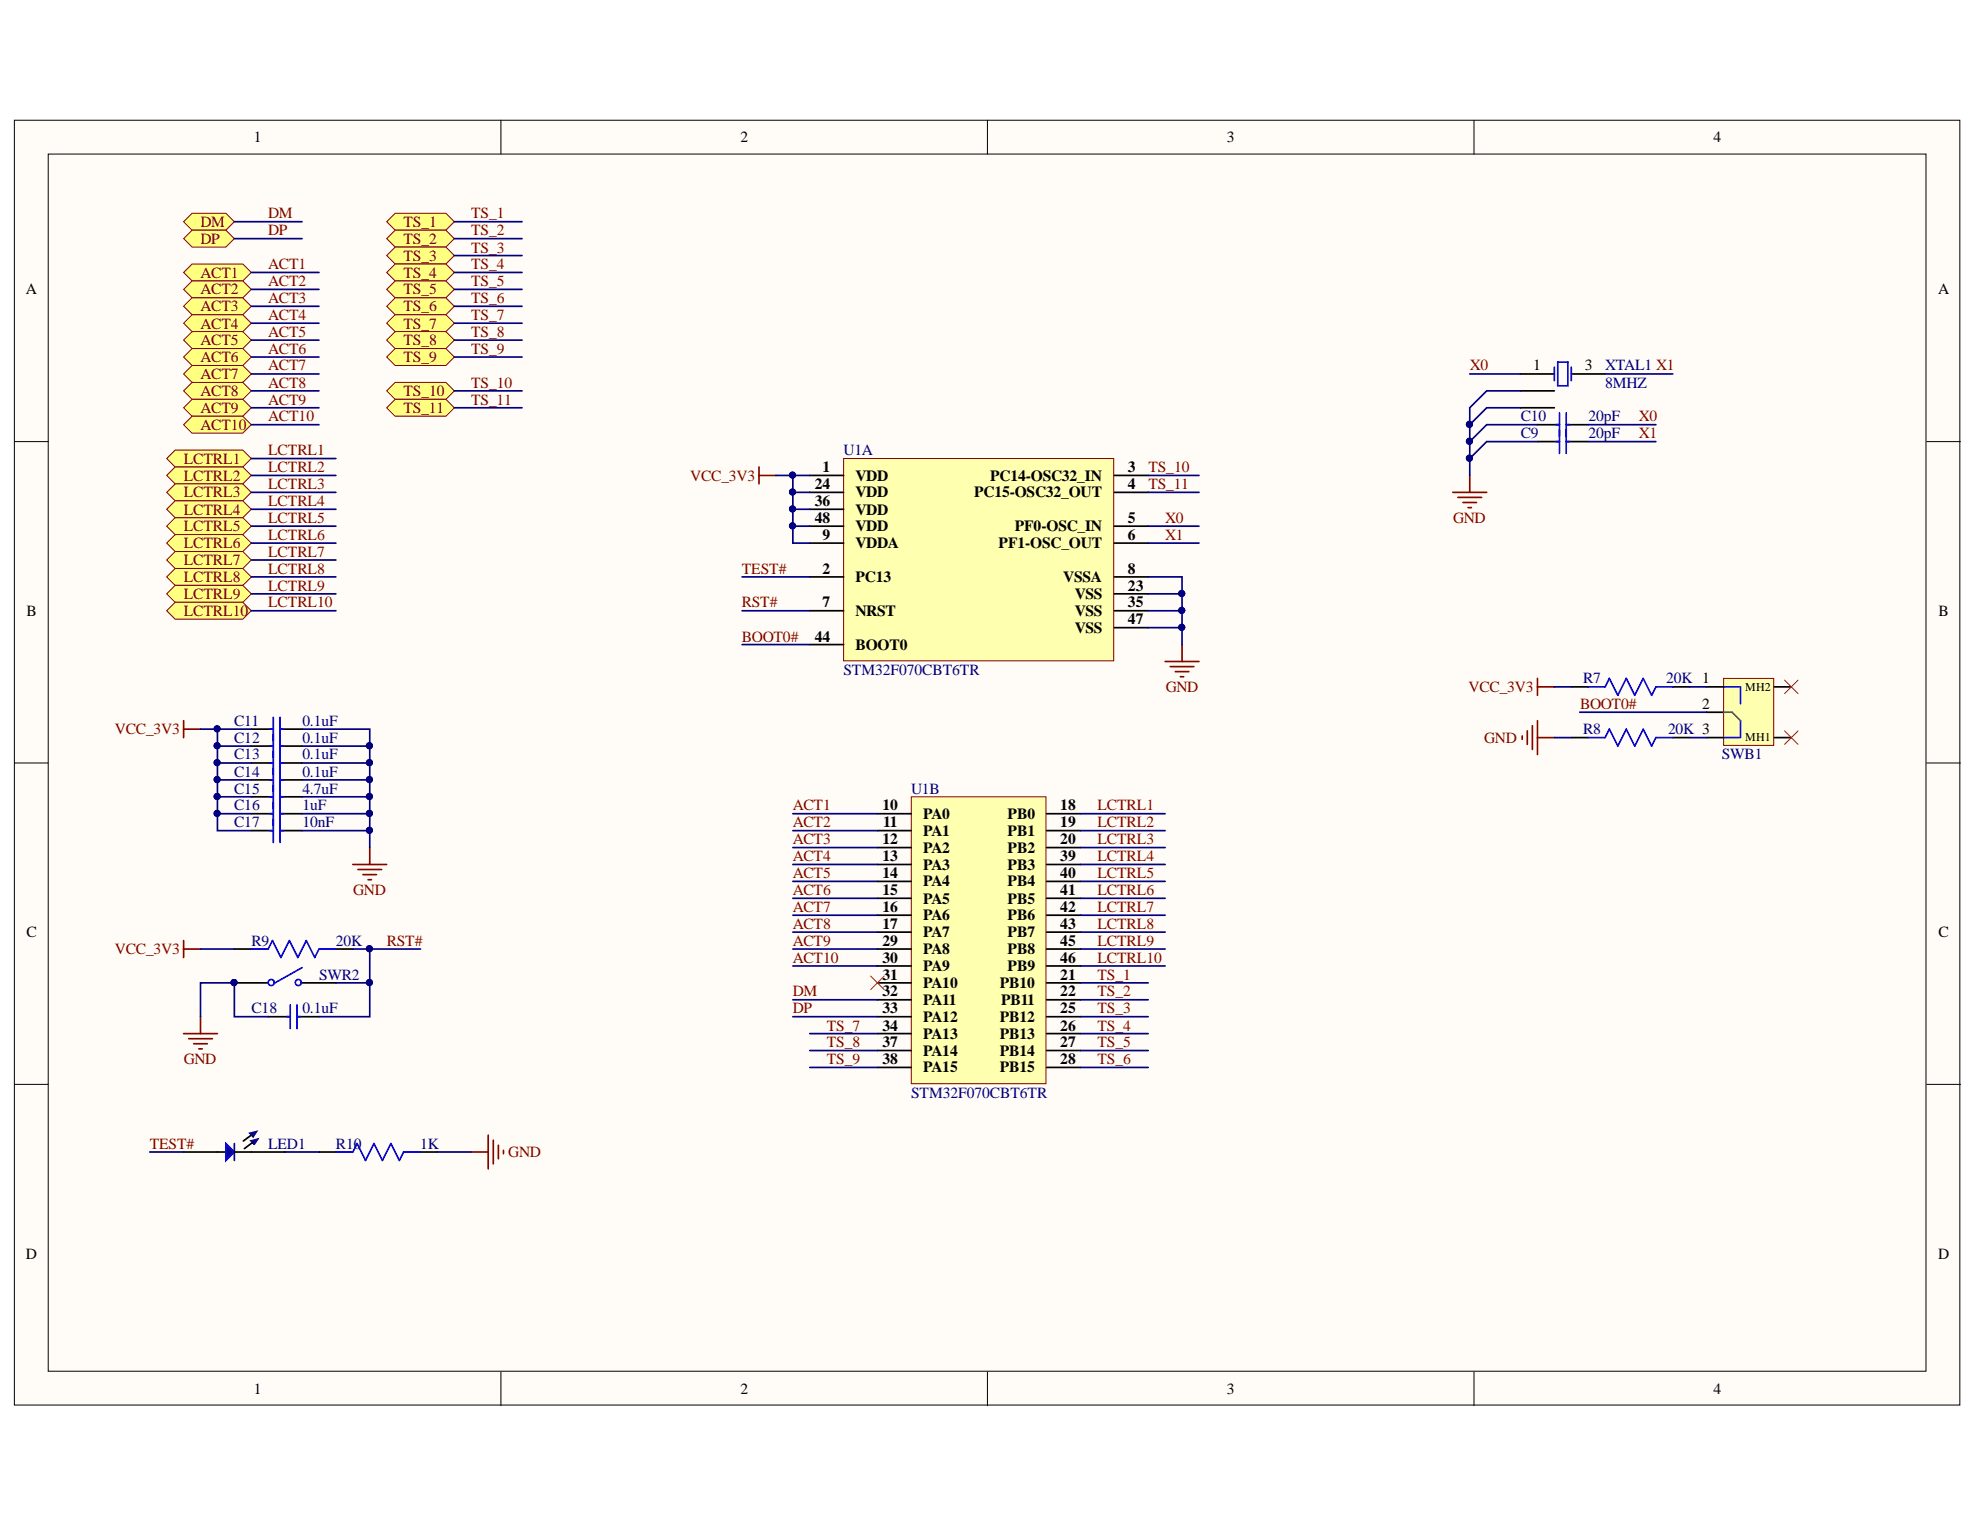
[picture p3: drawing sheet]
<svg xmlns="http://www.w3.org/2000/svg" width="279mm" height="216mm" viewBox="0 0 279 216" stroke-linecap="round" stroke-linejoin="round" font-family="sans-serif">
<g fill="#fffcf8" stroke="#000" stroke-width=".14">
<path d="M2 17h274.6v181.3h-274.6z"/>
<path d="M6.8 21.7h265v171.8h-265z"/>
</g>
<path d="M70.7 17v4.7M139.3 17v4.7M208 17v4.7M2 62.3h4.8M271.9 62.3h4.8M2 107.7h4.8M271.9 107.7h4.8M2 153h4.8M271.9 153h4.8M70.7 193.6v4.8M139.3 193.6v4.8M208 193.6v4.8" fill="none" stroke="#000" stroke-width=".14"/>
<path d="M119 64.7h38.2v28.5h-38.2z" fill="#ffffb0" stroke="#800000" stroke-width=".14"/>
<g fill="none" stroke="#000" stroke-width=".24">
<path d="M114.3 67.1h4.7M114.3 69.5h4.7M114.3 74.3h4.7M114.3 76.6h4.7M114.3 71.9h4.7M157.2 67.1h4.8M157.2 69.5h4.8M157.2 74.3h4.8M157.2 76.6h4.8M114.3 81.4h4.7M114.3 86.2h4.7M114.3 91h4.7"/>
<path d="M157.2 81.4h4.8M157.2 86.2h4.8M157.2 83.8h4.8M157.2 88.6h4.8"/>
</g>
<path d="M128.6 112.4h19v40.5h-19z" fill="#ffffb0" stroke="#800000" stroke-width=".14"/>
<g fill="none" stroke="#000" stroke-width=".24">
<path d="M123.8 114.8h4.8M123.8 117.2h4.8M123.8 119.6h4.8M147.7 114.8h4.8M147.7 117.2h4.8M147.7 119.6h4.8M123.8 122h4.8M123.8 124.4h4.8M123.8 126.8h4.8M123.8 129.1h4.8M123.8 131.5h4.8M123.8 138.7h4.8"/>
<path d="M123.8 133.9h4.8M123.8 136.3h4.8M147.7 122h4.8M147.7 124.4h4.8M147.7 126.8h4.8M147.7 129.1h4.8M147.7 131.5h4.8M147.7 138.7h4.8M147.7 133.9h4.8M147.7 136.3h4.8M123.8 141.1h4.8M123.8 143.5h4.8"/>
<path d="M123.8 145.9h4.8M123.8 148.2h4.8M123.8 150.6h4.8M147.7 141.1h4.8M147.7 143.5h4.8M147.7 145.9h4.8M147.7 148.2h4.8M147.7 150.6h4.8M25.9 162.6h6M35.5 162.6h4.7"/>
</g>
<path d="M107.1 65.9v2.4M107.1 67.1h2.4" fill="none" stroke="#800000" stroke-width=".24"/>
<path d="M31.9 161.4l1.2 1.2-1.2 1.2z" fill="#0c0087"/>
<path d="M31.9 161.4l1.2 1.2-1.2 1.2z" fill="none" stroke="#00f" stroke-width=".24"/>
<path d="M33.1 161.4v2.4" fill="none" stroke="#11037f" stroke-width=".24"/>
<path d="M33.1 162.6h2.4M35.5 160.2l-1.2 .8" fill="none" stroke="#000" stroke-width=".24"/>
<path d="M35.2 159.9l1.1-.3-.6 .9z" fill-rule="evenodd" fill="#0c0087"/>
<path d="M35.2 159.9l1.1-.3-.6 .9z" fill="none" stroke="#0c0087" stroke-width=".14"/>
<path d="M35.3 161l1.2-.3-.6 .8z" fill="#0c0087"/>
<path d="M35.3 161l1.2-.3-.6 .8z" fill="none" stroke="#0c0087" stroke-width=".14"/>
<g fill="none" stroke="#000" stroke-width=".24">
<path d="M35.5 102.9h3.1M35.5 105.3h3.1M35.5 107.7h3.1M35.5 110.1h3.1M35.5 112.4h3.1M35.5 114.8h3.1M35.5 117.2h3.1M39.5 102.9h3.1M39.5 105.3h3.1M39.5 107.7h3.1M39.5 110.1h3.1M39.5 112.4h3.1"/>
<path d="M39.5 114.8h3.1M39.5 117.2h3.1M33.1 138.7h4.7M33.1 133.9h2.4M42.6 138.7h4.8M47.4 133.9h2.4M37.8 143.5h3.2M41.9 143.5h3.1M35.6 161.2l-1.1 .9M45 162.6h2.4M59.3 162.6h2.4"/>
</g>
<g fill="none" stroke="#00f" stroke-width=".24">
<path d="M38.1 102.9h.5M38.1 105.3h.5M38.1 107.7h.5M38.1 110.1h.5M38.1 112.4h.5M38.1 114.8h.5M38.1 117.2h.5M38.6 101.2v17.7M39.5 101.2v17.7M39.5 102.9h.5M39.5 105.3h.5M39.5 107.7h.5"/>
<path d="M39.5 110.1h.5M39.5 112.4h.5M39.5 114.8h.5M39.5 117.2h.5M35.5 133.9h2.3l.6-1.2 1.2 2.4 1.2-2.4 1.2 2.4 1.2-2.4 1.2 2.4 .6-1.2h2.4M42.6 136.5l-3.8 2.2M40.5 143.5h.5M41 141.8v3.3M41.9 141.8v3.3M41.9 143.5h.5M47.4 162.6h2.4l.6-1.2 1.2 2.4 1.2-2.4 1.2 2.4 1.2-2.4 1.2 2.4 .6-1.2h2.3"/>
<circle cx="38.3" cy="138.6" r=".43"/>
<circle cx="42.1" cy="138.6" r=".43"/>
</g>
<g fill="none" stroke="#800000" stroke-width=".24">
<path d="M25.9 101.7v2.4M25.9 102.9h2.4M52.2 119.6v2.4M25.9 132.7v2.4M25.9 133.9h2.4M49.8 122h4.8M50.5 122.7h3.3M51.2 123.4h1.9M51.9 124.1h.5M25.9 145.9h4.8M26.6 146.6h3.4M27.3 147.3h2"/>
<path d="M28.1 148h.4M28.3 143.5v2.4M66.5 162.6h2.4M68.9 160.2v4.7M69.6 160.9v3.3M70.3 161.6v1.9M71 162.3v.5"/>
</g>
<circle cx="33" cy="138.6" r=".43" fill="#000080" stroke="#000080" stroke-width=".14"/>
<path d="M243.2 95.7h7.1v9.5h-7.1z" fill="#ffffb0" stroke="#800000" stroke-width=".14"/>
<path d="M219.6 59.9h.5M220.1 58.3v5.7M221 58.3v5.7M221 59.9h.5M219.6 62.3h.5M221 62.3h.5M224.1 96.9h2.4l.6-1.2 1.2 2.4 1.2-2.4 1.2 2.4 1.2-2.4 1.2 2.4 .6-1.2h2.4M243.2 96.9h2.2M245.6 96.9v2.4M224.1 104.1h2.4l.6-1.2 1.2 2.4 1.2-2.4 1.2 2.4 1.2-2.4 1.2 2.4 .6-1.2h2.4M243.2 104.1h2.2M245.6 101.7v2.4" fill="none" stroke="#00f" stroke-width=".24"/>
<g fill="none" stroke="#000" stroke-width=".24">
<path d="M216.9 59.9h3.2M221 59.9h3.1M216.9 62.3h3.2M221 62.3h3.1M221.7 96.9h2.4M236.1 96.9h2.3M240.8 96.9h2.4M250.4 96.9h2.4M221.7 104.1h2.4M236.1 104.1h2.3M240.8 100.5h2.4M240.8 104.1h2.4"/>
<path d="M250.4 104.1h2.4"/>
</g>
<path d="M243.2 100.5h1.2l1.2 1.2" fill="none" stroke="#00a36e" stroke-width=".24"/>
<path d="M251.8 96l1.9 1.9M253.7 96l-1.9 1.9M251.8 103.1l1.9 1.9M253.7 103.1l-1.9 1.9" fill="none" stroke="#f00" stroke-width=".14"/>
<g fill="none" stroke="#800000" stroke-width=".24">
<path d="M205 69.5h4.8M205.7 70.2h3.4M206.4 70.9h2M207.2 71.6h.4M207.4 67.1v2.4M164.4 93.3h4.8M165.1 94.1h3.4M165.8 94.8h2M166.6 95.5h.4M166.8 91v2.3M216.9 95.7v2.4M216.9 96.9h2.4"/>
<path d="M214.8 103.8v.5M215.5 103.1v1.9M216.2 102.4v3.4M216.9 101.7v4.8M216.9 104.1h2.4"/>
</g>
<g fill="#ffff80" stroke="#800000" stroke-width=".14">
<path d="M25.9 31.3l1.2-1.2h4.8l1.2 1.2-1.2 1.2h-4.8z" fill-rule="evenodd"/>
<path d="M25.9 33.7l1.2-1.2h4.8l1.2 1.2-1.2 1.2h-4.8z" fill-rule="evenodd"/>
<path d="M25.9 38.4l1.2-1.1h7.2l1.2 1.1-1.2 1.2h-7.2z" fill-rule="evenodd"/>
<path d="M25.9 40.8l1.2-1.2h7.2l1.2 1.2-1.2 1.2h-7.2z" fill-rule="evenodd"/>
<path d="M25.9 43.2l1.2-1.2h7.2l1.2 1.2-1.2 1.2h-7.2z" fill-rule="evenodd"/>
<path d="M25.9 45.6l1.2-1.2h7.2l1.2 1.2-1.2 1.2h-7.2z" fill-rule="evenodd"/>
<path d="M25.9 48l1.2-1.2h7.2l1.2 1.2-1.2 1.2h-7.2z" fill-rule="evenodd"/>
<path d="M25.9 50.4l1.2-1.2h7.2l1.2 1.2-1.2 1.2h-7.2z" fill-rule="evenodd"/>
<path d="M25.9 52.8l1.2-1.2h7.2l1.2 1.2-1.2 1.2h-7.2z" fill-rule="evenodd"/>
<path d="M25.9 55.2l1.2-1.2h7.2l1.2 1.2-1.2 1.1h-7.2z" fill-rule="evenodd"/>
<path d="M25.9 57.5l1.2-1.2h7.2l1.2 1.2-1.2 1.2h-7.2z" fill-rule="evenodd"/>
<path d="M25.9 59.9l1.2-1.2h7.2l1.2 1.2-1.2 1.2h-7.2z" fill-rule="evenodd"/>
<path d="M23.5 64.7l1.2-1.2h9.6l1.2 1.2-1.2 1.2h-9.6z" fill-rule="evenodd"/>
<path d="M23.5 67.1l1.2-1.2h9.6l1.2 1.2-1.2 1.2h-9.6z" fill-rule="evenodd"/>
<path d="M23.5 69.5l1.2-1.2h9.6l1.2 1.2-1.2 1.2h-9.6z" fill-rule="evenodd"/>
<path d="M23.5 71.9l1.2-1.2h9.6l1.2 1.2-1.2 1.2h-9.6z" fill-rule="evenodd"/>
<path d="M23.5 74.3l1.2-1.2h9.6l1.2 1.2-1.2 1.1h-9.6z" fill-rule="evenodd"/>
<path d="M23.5 76.6l1.2-1.2h9.6l1.2 1.2-1.2 1.2h-9.6z" fill-rule="evenodd"/>
<path d="M23.5 79l1.2-1.2h9.6l1.2 1.2-1.2 1.2h-9.6z" fill-rule="evenodd"/>
<path d="M23.5 81.4l1.2-1.2h9.6l1.2 1.2-1.2 1.2h-9.6z" fill-rule="evenodd"/>
<path d="M23.5 83.8l1.2-1.2h9.6l1.2 1.2-1.2 1.2h-9.6z" fill-rule="evenodd"/>
<path d="M23.5 86.2l1.2-1.2h9.6l1.2 1.2-1.2 1.2h-9.6z" fill-rule="evenodd"/>
<path d="M54.6 31.3l1.2-1.2h7.1l1.2 1.2-1.2 1.2h-7.1z" fill-rule="evenodd"/>
<path d="M54.6 33.7l1.2-1.2h7.1l1.2 1.2-1.2 1.2h-7.1z" fill-rule="evenodd"/>
<path d="M54.6 36.1l1.2-1.2h7.1l1.2 1.2-1.2 1.2h-7.1z" fill-rule="evenodd"/>
<path d="M54.6 38.4l1.2-1.1h7.1l1.2 1.1-1.2 1.2h-7.1z" fill-rule="evenodd"/>
<path d="M54.6 40.8l1.2-1.2h7.1l1.2 1.2-1.2 1.2h-7.1z" fill-rule="evenodd"/>
<path d="M54.6 43.2l1.2-1.2h7.1l1.2 1.2-1.2 1.2h-7.1z" fill-rule="evenodd"/>
<path d="M54.6 45.6l1.2-1.2h7.1l1.2 1.2-1.2 1.2h-7.1z" fill-rule="evenodd"/>
<path d="M54.6 48l1.2-1.2h7.1l1.2 1.2-1.2 1.2h-7.1z" fill-rule="evenodd"/>
<path d="M54.6 50.4l1.2-1.2h7.1l1.2 1.2-1.2 1.2h-7.1z" fill-rule="evenodd"/>
</g>
<path d="M122.9 137.7l1.9 1.9M124.8 137.7l-1.9 1.9" fill="none" stroke="#f00" stroke-width=".14"/>
<g fill="#ffff80" stroke="#800000" stroke-width=".14">
<path d="M54.6 55.2l1.2-1.2h7.1l1.2 1.2-1.2 1.1h-7.1z" fill-rule="evenodd"/>
<path d="M54.6 57.5l1.2-1.2h7.1l1.2 1.2-1.2 1.2h-7.1z" fill-rule="evenodd"/>
</g>
<path d="M214.6 52.8h4.7M214.6 55.2h4.7M214.6 57.5h4.7M221.7 52.8h4.8" fill="none" stroke="#000" stroke-width=".24"/>
<path d="M219.3 51.8v1.9M219.8 51.1h1.4v3.3h-1.4zM221.7 51.8v1.9" fill="none" stroke="#00f" stroke-width=".24"/>
<g fill="none" stroke="#000080" stroke-width=".24">
<path d="M33.1 31.3h9.5M33.1 33.7h9.5M35.5 38.4h9.5M64.1 31.3h9.6M64.1 33.7h9.6M64.1 38.4h9.6M64.1 36.1h9.6M35.5 40.8h9.5M35.5 43.2h9.5M35.5 45.6h9.5M35.5 48h9.5M35.5 50.4h9.5"/>
<path d="M35.5 52.8h9.5M35.5 55.2h9.5M35.5 57.5h9.5M35.5 59.9h9.5M64.1 40.8h9.6M64.1 43.2h9.6M64.1 45.6h9.6M64.1 48h9.6M64.1 50.4h9.6M64.1 55.2h9.6M64.1 57.5h9.6M207.4 52.8h7.2"/>
<path d="M214.6 57.5h-4.8l-2.4 2.4M214.6 55.2h-4.8l-2.4 2.3v9.6M216.9 59.9h-7.1l-2.4 2.4M224.1 59.9h9.6M226.5 52.8h9.6M35.5 74.3h11.9M35.5 76.6h11.9M35.5 64.7h11.9M35.5 67.1h11.9M35.5 69.5h11.9M35.5 71.9h11.9M35.5 79h11.9"/>
<path d="M109.5 67.1h4.8M111.9 67.1v2.4h2.4M111.9 69.5v2.4h2.4M111.9 71.9v2.4h2.4M111.9 74.3v2.3h2.4M162 74.3h7.2M162 76.6h7.2M162 67.1h7.2M162 69.5h7.2M216.9 62.3h-7.1l-2.4 2.4M224.1 62.3h9.6M35.5 86.2h11.9"/>
<path d="M35.5 81.4h11.9M35.5 83.8h11.9M104.7 86.2h9.6M104.7 81.4h9.6M104.7 91h9.6M162 81.4h4.8v9.6M162 86.2h4.8M162 83.8h4.8M162 88.6h4.8M219.3 96.9h2.4M238.4 96.9h2.4M28.3 102.9h2.4v2.4h4.8"/>
<path d="M30.7 105.3v2.4h4.8M30.7 107.7v2.4h4.8M30.7 110.1v2.3h4.8M30.7 112.4v2.4h4.8M30.7 114.8v2.4h4.8M30.7 102.9h4.8M42.6 102.9h9.6v2.4h-9.6M42.6 117.2h9.6M42.6 114.8h9.6M42.6 112.4h9.6M42.6 110.1h9.6M42.6 107.7h9.6"/>
<path d="M52.2 105.3v14.3M111.9 117.2h11.9M111.9 114.8h11.9M111.9 119.6h11.9M152.5 117.2h11.9M152.5 114.8h11.9M152.5 119.6h11.9M219.3 104.1h2.4M222.9 100.5h17.9M238.4 104.1h2.4M28.3 133.9h4.8M49.8 133.9h2.4"/>
<path d="M52.2 138.7v4.8h-7.2M59.3 133.9h-7.1v4.8h-4.8M111.9 133.9h11.9M111.9 122h11.9M111.9 124.4h11.9M111.9 126.8h11.9M111.9 129.1h11.9M111.9 131.5h11.9M111.9 136.3h11.9M152.5 133.9h11.9M152.5 122h11.9M152.5 124.4h11.9"/>
<path d="M152.5 126.8h11.9M152.5 129.1h11.9M152.5 131.5h11.9M152.5 136.3h11.9M152.5 138.7h9.5M28.3 143.5v-4.8h4.8v4.8h4.7M111.9 141.1h11.9M111.9 143.5h11.9M114.3 145.9h9.5M114.3 148.2h9.5M114.3 150.6h9.5M152.5 141.1h9.5"/>
<path d="M152.5 143.5h9.5M152.5 145.9h9.5M152.5 148.2h9.5M152.5 150.6h9.5M21.1 162.6h4.8M40.2 162.6h4.8M61.7 162.6h4.8"/>
</g>
<g fill="#000080" stroke="#000080" stroke-width=".14">
<circle cx="111.8" cy="67" r=".43"/>
<circle cx="111.8" cy="69.4" r=".43"/>
<circle cx="111.8" cy="71.8" r=".43"/>
<circle cx="111.8" cy="74.2" r=".43"/>
<circle cx="52.1" cy="138.6" r=".43"/>
<circle cx="33" cy="138.6" r=".43"/>
<circle cx="52.1" cy="133.9" r=".43"/>
<circle cx="30.6" cy="102.8" r=".43"/>
<circle cx="30.6" cy="105.2" r=".43"/>
<circle cx="30.6" cy="107.6" r=".43"/>
<circle cx="30.6" cy="110" r=".43"/>
<circle cx="30.6" cy="112.4" r=".43"/>
<circle cx="30.6" cy="114.8" r=".43"/>
<circle cx="52.1" cy="117.2" r=".43"/>
<circle cx="52.1" cy="114.8" r=".43"/>
<circle cx="52.1" cy="112.4" r=".43"/>
<circle cx="52.1" cy="110" r=".43"/>
<circle cx="52.1" cy="107.6" r=".43"/>
<circle cx="52.1" cy="105.2" r=".43"/>
<circle cx="166.8" cy="83.7" r=".43"/>
<circle cx="166.8" cy="86.1" r=".43"/>
<circle cx="166.8" cy="88.5" r=".43"/>
<circle cx="207.3" cy="59.9" r=".43"/>
<circle cx="207.3" cy="62.3" r=".43"/>
<circle cx="207.3" cy="64.7" r=".43"/>
</g>
<g font-size="2.2">
<text x="35.8" y="20.1">1</text>
<text x="104.5" y="20.1">2</text>
<text x="173.1" y="20.1">3</text>
<text x="241.8" y="20.1">4</text>
<text x="3.6" y="41.5">A</text>
<text x="273.5" y="41.5">A</text>
<text x="216.4" y="52.3">1</text>
<text x="223.6" y="52.3">3</text>
<text x="115" y="69">24</text>
<text x="115" y="71.4">36</text>
<text x="116.1" y="66.6">1</text>
<text x="120.7" y="67.8">VDD</text>
<text x="120.7" y="70.2">VDD</text>
<text x="137.5" y="70.2">PC15-OSC32_OUT</text>
<text x="139.7" y="67.8">PC14-OSC32_IN</text>
<text x="159.2" y="66.6">3</text>
<text x="159.2" y="69">4</text>
<text x="115" y="73.8">48</text>
<text x="116.1" y="76.2">9</text>
<text x="120.7" y="77.4">VDDA</text>
<text x="120.7" y="72.6">VDD</text>
<text x="120.7" y="75">VDD</text>
<text x="140.9" y="77.4">PF1-OSC_OUT</text>
<text x="143.2" y="75">PF0-OSC_IN</text>
<text x="159.2" y="73.8">5</text>
<text x="159.2" y="76.2">6</text>
<text x="116.1" y="81">2</text>
<text x="120.7" y="82.2">PC13</text>
<text x="150" y="82.2">VSSA</text>
<text x="159.2" y="81">8</text>
<text x="159.2" y="83.3">23</text>
<text x="3.7" y="86.9">B</text>
<text x="116.1" y="85.7">7</text>
<text x="120.7" y="86.9">NRST</text>
<text x="151.7" y="84.5">VSS</text>
<text x="151.7" y="86.9">VSS</text>
<text x="151.7" y="89.3">VSS</text>
<text x="159.2" y="85.7">35</text>
<text x="159.2" y="88.1">47</text>
<text x="273.6" y="86.9">B</text>
<text x="115" y="90.5">44</text>
<text x="120.7" y="91.7">BOOT0</text>
<text x="240.2" y="100.1">2</text>
<text x="124.5" y="114.3">10</text>
<text x="124.5" y="119.2">12</text>
<text x="124.6" y="116.7">11</text>
<text x="130.3" y="115.5">PA0</text>
<text x="130.3" y="118">PA1</text>
<text x="142.2" y="115.5">PB0</text>
<text x="142.2" y="118">PB1</text>
<text x="149.6" y="114.3">18</text>
<text x="149.6" y="116.7">19</text>
<text x="149.6" y="119.2">20</text>
<text x="124.5" y="121.5">13</text>
<text x="124.5" y="123.9">14</text>
<text x="130.3" y="120.3">PA2</text>
<text x="130.3" y="122.7">PA3</text>
<text x="130.3" y="125.1">PA4</text>
<text x="142.2" y="120.3">PB2</text>
<text x="142.2" y="122.7">PB3</text>
<text x="142.2" y="125.1">PB4</text>
<text x="149.6" y="121.5">39</text>
<text x="149.6" y="123.9">40</text>
<text x="124.5" y="126.3">15</text>
<text x="124.5" y="128.7">16</text>
<text x="124.5" y="131.1">17</text>
<text x="130.3" y="127.5">PA5</text>
<text x="130.3" y="129.9">PA6</text>
<text x="142.2" y="127.5">PB5</text>
<text x="142.2" y="129.9">PB6</text>
<text x="149.6" y="126.3">41</text>
<text x="149.6" y="128.7">42</text>
<text x="149.6" y="131.1">43</text>
<text x="3.7" y="132.2">C</text>
<text x="124.5" y="133.4">29</text>
<text x="124.5" y="135.9">30</text>
<text x="130.3" y="132.2">PA7</text>
<text x="130.3" y="134.6">PA8</text>
<text x="130.3" y="137.1">PA9</text>
<text x="142.2" y="132.2">PB7</text>
<text x="142.2" y="134.6">PB8</text>
<text x="142.2" y="137.1">PB9</text>
<text x="149.6" y="133.4">45</text>
<text x="149.6" y="135.9">46</text>
<text x="273.6" y="132.2">C</text>
<text x="124.5" y="138.2">31</text>
<text x="124.5" y="140.6">32</text>
<text x="124.5" y="143">33</text>
<text x="130.3" y="139.4">PA10</text>
<text x="130.3" y="141.8">PA11</text>
<text x="141.1" y="139.4">PB10</text>
<text x="141.3" y="141.8">PB11</text>
<text x="149.6" y="138.2">21</text>
<text x="149.6" y="140.6">22</text>
<text x="149.6" y="143">25</text>
<text x="124.5" y="145.4">34</text>
<text x="124.5" y="147.8">37</text>
<text x="130.3" y="144.2">PA12</text>
<text x="130.3" y="146.6">PA13</text>
<text x="130.3" y="149">PA14</text>
<text x="141.1" y="144.2">PB12</text>
<text x="141.1" y="146.6">PB13</text>
<text x="141.1" y="149">PB14</text>
<text x="149.6" y="145.4">26</text>
<text x="149.6" y="147.8">27</text>
<text x="124.5" y="150.1">38</text>
<text x="130.3" y="151.3">PA15</text>
<text x="141.1" y="151.3">PB15</text>
<text x="149.6" y="150.1">28</text>
<text x="3.6" y="177.6">D</text>
<text x="273.5" y="177.6">D</text>
<text x="35.8" y="196.7">1</text>
<text x="104.5" y="196.7">2</text>
<text x="173.1" y="196.7">3</text>
<text x="241.8" y="196.7">4</text>
</g>
<g font-size="2.2" fill="#800000">
<text x="28.3" y="32">DM</text>
<text x="28.3" y="34.4">DP</text>
<text x="37.8" y="30.8">DM</text>
<text x="37.8" y="33.2">DP</text>
<text x="56.9" y="32">TS_1</text>
<text x="56.9" y="34.4">TS_2</text>
<text x="66.5" y="30.8">TS_1</text>
<text x="66.5" y="33.2">TS_2</text>
<text x="66.5" y="35.6">TS_3</text>
<text x="28.3" y="39.2">ACT1</text>
<text x="28.3" y="41.5">ACT2</text>
<text x="37.8" y="38">ACT1</text>
<text x="37.8" y="40.4">ACT2</text>
<text x="56.9" y="36.8">TS_3</text>
<text x="56.9" y="39.2">TS_4</text>
<text x="56.9" y="41.5">TS_5</text>
<text x="66.5" y="38">TS_4</text>
<text x="66.5" y="40.4">TS_5</text>
<text x="28.3" y="43.9">ACT3</text>
<text x="28.3" y="46.4">ACT4</text>
<text x="37.8" y="42.7">ACT3</text>
<text x="37.8" y="45.2">ACT4</text>
<text x="37.8" y="47.5">ACT5</text>
<text x="56.9" y="43.9">TS_6</text>
<text x="56.9" y="46.4">TS_7</text>
<text x="66.5" y="42.7">TS_6</text>
<text x="66.5" y="45.2">TS_7</text>
<text x="66.5" y="47.5">TS_8</text>
<text x="28.3" y="48.7">ACT5</text>
<text x="28.3" y="51.1">ACT6</text>
<text x="28.3" y="53.5">ACT7</text>
<text x="37.8" y="49.9">ACT6</text>
<text x="37.8" y="52.3">ACT7</text>
<text x="56.9" y="48.7">TS_8</text>
<text x="56.9" y="51.1">TS_9</text>
<text x="66.5" y="49.9">TS_9</text>
<text x="207.4" y="52.3">X0</text>
<text x="28.3" y="55.9">ACT8</text>
<text x="28.3" y="58.3">ACT9</text>
<text x="37.8" y="54.7">ACT8</text>
<text x="37.8" y="57.1">ACT9</text>
<text x="37.8" y="59.5">ACT10</text>
<text x="56.9" y="55.9">TS_10</text>
<text x="56.9" y="58.3">TS_11</text>
<text x="66.5" y="54.7">TS_10</text>
<text x="66.5" y="57.1">TS_11</text>
<text x="231.2" y="59.5">X0</text>
<text x="25.9" y="65.4">LCTRL1</text>
<text x="28.3" y="60.6">ACT10</text>
<text x="37.8" y="64.3">LCTRL1</text>
<text x="231.2" y="61.8">X1</text>
<text x="25.9" y="67.8">LCTRL2</text>
<text x="25.9" y="70.2">LCTRL3</text>
<text x="37.8" y="66.6">LCTRL2</text>
<text x="37.8" y="69">LCTRL3</text>
<text x="37.8" y="71.4">LCTRL4</text>
<text x="97.4" y="67.8">VCC_3V3</text>
<text x="162" y="66.6">TS_10</text>
<text x="162" y="69">TS_11</text>
<text x="25.9" y="72.6">LCTRL4</text>
<text x="25.9" y="75">LCTRL5</text>
<text x="25.9" y="77.4">LCTRL6</text>
<text x="37.8" y="73.8">LCTRL5</text>
<text x="37.8" y="76.2">LCTRL6</text>
<text x="164.4" y="73.8">X0</text>
<text x="164.4" y="76.2">X1</text>
<text x="205" y="73.8">GND</text>
<text x="25.9" y="79.7">LCTRL7</text>
<text x="25.9" y="82.2">LCTRL8</text>
<text x="37.8" y="78.5">LCTRL7</text>
<text x="37.8" y="81">LCTRL8</text>
<text x="37.8" y="83.3">LCTRL9</text>
<text x="104.7" y="81">TEST#</text>
<text x="25.9" y="84.5">LCTRL9</text>
<text x="25.9" y="86.9">LCTRL10</text>
<text x="37.8" y="85.7">LCTRL10</text>
<text x="104.7" y="85.7">RST#</text>
<text x="104.7" y="90.5">BOOT0#</text>
<text x="164.5" y="97.6">GND</text>
<text x="207.2" y="97.6">VCC_3V3</text>
<text x="223" y="100.1">BOOT0#</text>
<text x="16.2" y="103.6">VCC_3V3</text>
<text x="209.4" y="104.8">GND</text>
<text x="111.9" y="114.3">ACT1</text>
<text x="111.9" y="116.7">ACT2</text>
<text x="111.9" y="119.2">ACT3</text>
<text x="154.9" y="114.3">LCTRL1</text>
<text x="154.9" y="116.7">LCTRL2</text>
<text x="154.9" y="119.2">LCTRL3</text>
<text x="111.9" y="121.5">ACT4</text>
<text x="111.9" y="123.9">ACT5</text>
<text x="154.9" y="121.5">LCTRL4</text>
<text x="154.9" y="123.9">LCTRL5</text>
<text x="49.8" y="126.3">GND</text>
<text x="111.9" y="126.3">ACT6</text>
<text x="111.9" y="128.7">ACT7</text>
<text x="111.9" y="131.1">ACT8</text>
<text x="154.9" y="126.3">LCTRL6</text>
<text x="154.9" y="128.7">LCTRL7</text>
<text x="154.9" y="131.1">LCTRL8</text>
<text x="16.2" y="134.6">VCC_3V3</text>
<text x="54.6" y="133.4">RST#</text>
<text x="111.9" y="133.4">ACT9</text>
<text x="111.9" y="135.9">ACT10</text>
<text x="154.9" y="133.4">LCTRL9</text>
<text x="154.9" y="135.9">LCTRL10</text>
<text x="111.9" y="140.6">DM</text>
<text x="111.9" y="143">DP</text>
<text x="154.9" y="138.2">TS_1</text>
<text x="154.9" y="140.6">TS_2</text>
<text x="154.9" y="143">TS_3</text>
<text x="116.7" y="145.4">TS_7</text>
<text x="116.7" y="147.8">TS_8</text>
<text x="154.9" y="145.4">TS_4</text>
<text x="154.9" y="147.8">TS_5</text>
<text x="25.9" y="150.1">GND</text>
<text x="116.7" y="150.1">TS_9</text>
<text x="154.9" y="150.1">TS_6</text>
<text x="21.1" y="162.1">TEST#</text>
<text x="71.7" y="163.3">GND</text>
</g>
<g font-size="2.2" fill="#000080">
<text x="226.5" y="52.3">XTAL1 X1</text>
<text x="214.6" y="59.5">C10</text>
<text x="224.1" y="59.5">20pF</text>
<text x="226.5" y="54.7">8MHZ</text>
<text x="119" y="64.3">U1A</text>
<text x="214.6" y="61.8">C9</text>
<text x="224.1" y="61.8">20pF</text>
<text x="119" y="95.3">STM32F070CBT6TR</text>
<text x="223.4" y="96.4">R7</text>
<text x="235.1" y="96.4">20K 1</text>
<text x="33" y="102.4">C11</text>
<text x="33" y="104.8">C12</text>
<text x="33" y="107.2">C13</text>
<text x="42.7" y="102.4">0.1uF</text>
<text x="42.7" y="104.8">0.1uF</text>
<text x="42.7" y="107.2">0.1uF</text>
<text x="223.4" y="103.6">R8</text>
<text x="235.4" y="103.6">20K 3</text>
<text x="243" y="107.2">SWB1</text>
<text x="33" y="109.6">C14</text>
<text x="33" y="112">C15</text>
<text x="42.7" y="109.6">0.1uF</text>
<text x="42.7" y="112">4.7uF</text>
<text x="128.6" y="112">U1B</text>
<text x="33" y="114.3">C16</text>
<text x="33" y="116.7">C17</text>
<text x="42.7" y="114.3">1uF</text>
<text x="42.7" y="116.7">10nF</text>
<text x="35.5" y="133.4">R9</text>
<text x="47.4" y="133.4">20K</text>
<text x="35.5" y="143">C18</text>
<text x="42.7" y="143">0.1uF</text>
<text x="45" y="138.2">SWR2</text>
<text x="128.6" y="155">STM32F070CBT6TR</text>
<text x="37.8" y="162.1">LED1</text>
<text x="47.4" y="162.1">R10</text>
<text x="59.3" y="162.1">1K</text>
</g>
<g font-size="1.7">
<text x="246.3" y="97.5">MH2</text>
<text x="246.3" y="104.6">MH1</text>
</g>
</svg>
